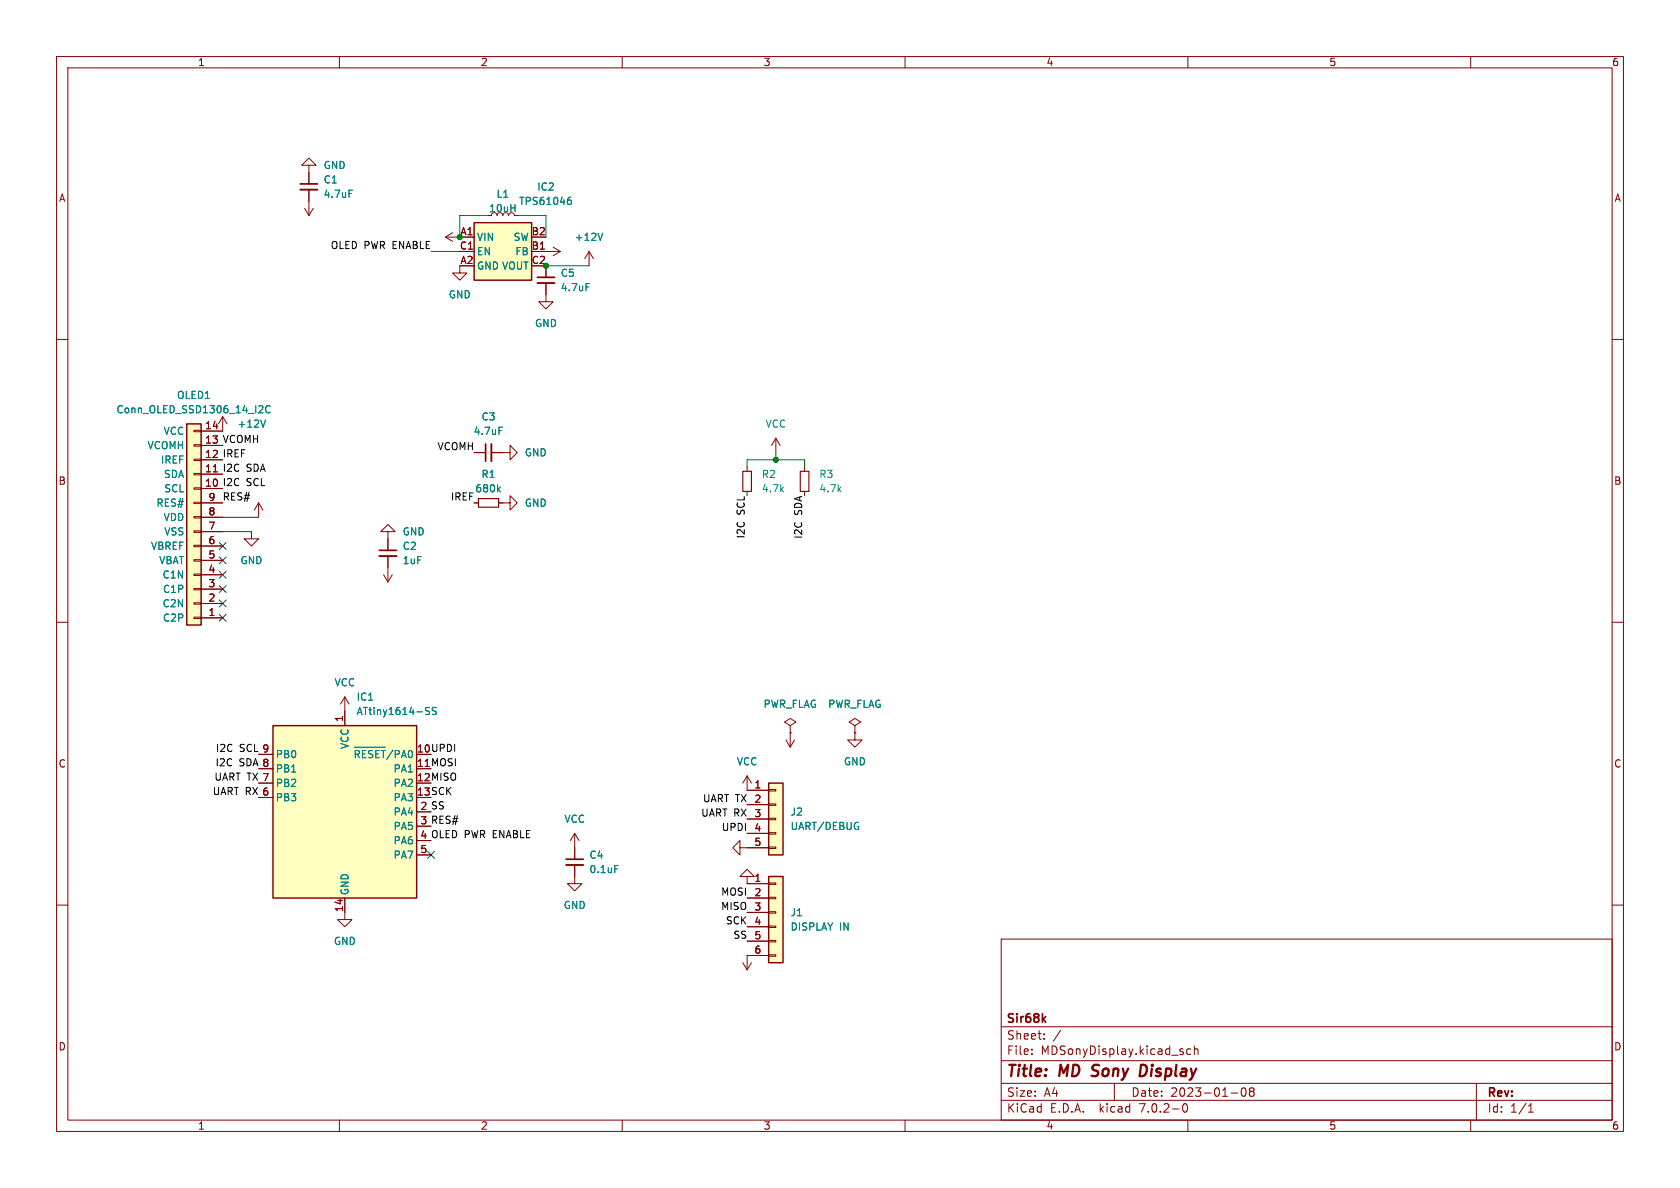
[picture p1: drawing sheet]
<svg xmlns="http://www.w3.org/2000/svg" width="297mm" height="210mm" viewBox="0 0 297 210" stroke-linecap="round" stroke-linejoin="round" font-family="sans-serif">
<g fill="none" stroke="#840000" stroke-width=".18">
<path d="M10 10h277v190h-277zM12 12h273v186h-273zM60 10v2M110 10v2M160 10v2M210 10v2M260 10v2M53.8 36.8l.8 1.3M54.6 29.2h1.3l-1.3-1.3-1.3 1.3h1.3v3.3M54.6 33.5v4.6M55.4 36.8l-.8 1.3M90.9 38.1h.5"/>
<path d="M10 60h2M78.7 41.9h5.1M78.7 41.9l1.3 .8M80 41.1l-1.3 .8M81.3 47v1.3h1.2l-1.2 1.2-1.3-1.2h1.3M81.3 44.5h2.5M94 44.5h5.1M96.5 50v3.3h1.3l-1.3 1.3-1.3-1.3h1.3M96.5 47v2M97.8 43.7l1.3 .8M99.1 44.5l-1.3 .7M104.1 44.5l-.7 1.2"/>
<path d="M104.1 44.5v2.5M104.1 44.5l.8 1.2M285 60h2M34.3 76.1h1.3v.2h-1.3zM34.3 78.6h1.3v.3h-1.3zM35.6 78.7h3.8M39.4 73.7l-.8 1.2M39.4 73.7v2.5h-3.8M39.4 73.7l.7 1.2M137.2 77.5l-.8 1.2M137.2 77.5v2.5M137.2 77.5l.7 1.2"/>
<path d="M34.3 81.2h1.3v.2h-1.3zM34.3 83.7h1.3v.2h-1.3zM34.3 86.2h1.3v.3h-1.3zM34.3 88.8h1.3v.2h-1.3zM34.3 91.3h1.3v.3h-1.3zM34.3 93.9h1.3v.2h-1.3zM34.3 96.4h1.3v.2h-1.3zM34.3 98.9h1.3v.3h-1.3zM35.6 88.9h3.8M35.6 86.4h3.8M35.6 83.8h3.8M35.6 81.3h3.8"/>
<path d="M35.6 99.1h3.8M35.6 96.5h3.8M35.6 94h3.8M35.6 91.4h3.8M44.4 94v1.3h1.3l-1.3 1.2-1.2-1.2h1.2M45.7 88.9l-.7 1.3M45.7 88.9v2.5M45.7 88.9l.8 1.3M68.6 94h1.2l-1.2-1.3-1.3 1.3h1.3v3.3M68.6 98.3v4.6M83.8 80h2.1M83.8 88.9h.8"/>
<path d="M86.9 80h3.3v-1.3l1.2 1.3-1.2 1.3v-1.3M88.1 88.9h2.1v-1.3l1.2 1.3-1.2 1.3v-1.3M132.1 82.6v.7M132.1 86.9v.7M142.2 82.6v.7M142.2 86.9v.7M10 110h2M34.3 101.5h1.3v.2h-1.3zM34.3 104h1.3v.3h-1.3zM34.3 106.6h1.3v.2h-1.3zM34.3 109.1h1.3v.2h-1.3zM35.6 109.2h3.8"/>
<path d="M35.6 106.7h3.8M35.6 104.1h3.8M35.6 101.6h3.8M67.8 101.6l.8 1.3M69.3 101.6l-.7 1.3M285 110h2M45.7 138.4h2.6M45.7 135.9h2.6M45.7 133.4h2.6M61 123.2v5.1M61 123.2l-.8 1.3M61 123.2l.7 1.3"/>
<path d="M132.1 137.2v2.5h3.8M132.1 137.2l-.8 1.2M132.1 137.2l.7 1.2M135.9 139.6h1.3v.2h-1.3zM138.9 130.8l.8 1.3M139.7 128.3l1-.7-1-.6-1 .6 1 .7v1.2M139.7 129.5h.1M139.7 129.5v2.6M140.5 130.8l-.8 1.3M151.1 129.5v1.3h1.3l-1.3 1.3-1.2-1.3h1.2M151.1 128.3l1-.7-1-.6-1 .6 1 .7v1.2M151.1 129.5h.1"/>
<path d="M10 160h2M45.7 141h2.6M61 158.8v3.8h1.2l-1.2 1.2-1.3-1.2h1.3M73.7 143.5h2.5M73.7 146.1h2.5M73.7 148.6h2.5M73.7 151.1h2.5M101.6 152.9v3.3h1.3l-1.3 1.3-1.3-1.3h1.3M101.6 147.3v4.6M101.6 147.3l-.8 1.3M101.6 147.3l.8 1.3M130.8 149.9v-1.3l-1.3 1.3 1.3 1.2v-1.2h5.1"/>
<path d="M132.1 154.9h1.2l-1.2-1.2-1.3 1.2h1.3v1.3h3.8M132.1 142.2h3.8M132.1 144.8h3.8M132.1 147.3h3.8M132.1 158.8h3.8M135.9 149.7h1.3v.3h-1.3zM135.9 147.2h1.3v.2h-1.3zM135.9 144.7h1.3v.2h-1.3zM135.9 142.1h1.3v.3h-1.3zM135.9 158.6h1.3v.3h-1.3zM135.9 156.1h1.3v.2h-1.3zM285 160h2"/>
<path d="M131.3 170.2l.8 1.3M132.1 161.3h3.8M132.1 163.8h3.8M132.1 166.4h3.8M132.8 170.2l-.7 1.3M135.9 168.8h1.3v.2h-1.3zM135.9 166.2h1.3v.3h-1.3zM135.9 163.7h1.3v.3h-1.3zM135.9 161.2h1.3v.2h-1.3zM135.9 168.9h-3.8v2.6M177 166h108v32h-108zM60 198v2"/>
<path d="M110 198v2M160 198v2M177 194.5h108M177 191.5h108M177 187.5h108M177 181.5h108M182.4 186.3v.1M182.4 185.5v.1M184.6 183.6v.1M184.6 182.8v.1M197 191.5v3M209.2 195.2l.2-.1a.81 .81 0 0 1 .6 .6 .81 .81 0 0 1-.3 .8l-.1 .1a.81 .81 0 0 1-.4-1.4z"/>
<path d="M210 198v2M210.5 185.5l-.4-.1-.3 .3v.4l.1 .2h.6M211.1 185.5l.3-.1 .3 .1 .1 .9M211.1 184.9v1.5M217.6 193.2h1.2M219.6 192.4l.2-.1a.81 .81 0 0 1 .6 .6 .81 .81 0 0 1-.3 .8l-.2 .1a.81 .81 0 0 1-.6-.6 .81 .81 0 0 1 .3-.8zM221.1 192.9l-.2-.2 .2-.4h.3l.3 .3-.3 .3M221.1 192.9l-.2 .3v.5l.2 .1h.3l.3-.3-.1-.4-.2-.2M221.1 192.9h.3M260 198v2M261 191.5v6.5M270.2 196.6h.9"/>
<path d="M270.2 195.5l.4-.4v1.5"/>
</g>
<path d="M201.7 188.2h.5M202.3 190.1l-.8 .1" fill="none" stroke="#840000" stroke-width=".4"/>
<g fill="#ffffc2" stroke="#ffffc2" stroke-width=".18">
<path d="M135.9 138.4h2.5v12.7h-2.5z"/>
<path d="M83.8 39.4h10.2v10.1h-10.2z"/>
<path d="M48.3 128.3h25.4v30.5h-25.4z"/>
<path d="M33 74.9h2.6v35.6h-2.6z"/>
<path d="M135.9 154.9h2.5v15.3h-2.5z"/>
</g>
<path d="M83.8 39.4h10.2v10.1h-10.2zM33 74.9h2.6v35.6h-2.6zM48.3 128.3h25.4v30.5h-25.4zM135.9 138.4h2.5v12.7h-2.5zM135.9 154.9h2.5v15.3h-2.5z" fill="none" stroke="#840000" stroke-width=".25"/>
<g fill="none" stroke="#008484" stroke-width=".18">
<path d="M61.7 33.6h.6M100.5 35.4h.3l.2 .2v.4l-.5 .1M100.9 34.9h-.4M103.6 50.1h.6M106.6 41.2l-.5 1.3M46.2 71.7l.3 .2-.1 .4-.7 .7h.8M46.9 74.2l-.4 1.3M47.7 71.8a.6 .6 0 0 0-.8 .5 .6 .6 0 0 0 .6 .7l.2-.1M88.2 75.5h.6M88.1 86.5l.3 .4M88.4 86.1l-.4 .5M62.6 132.1h5.5"/>
<path d="M63.5 132.9l-.2-.2h-.5v1.2M64.7 132.7h-.6v1.2M65.9 132.7h-.5l-.2 .2M67 132.7h-.6v1.2M67.4 132.7h.7M67.8 132.7v1.2M69.5 132.6l-1.1 1.6M70.6 132.9l-.2-.2h-.5v1.2M71 133.9l.4-1.2 .4 1.2M72.2 132.9l.3-.2 .3 .2M75.3 125.6l.5 .2 .1 .2-.1 .3h-.4M75.3 125.1h.6"/>
<path d="M77.1 125.1l-.4-.1-.2 .2v.3l.5 .3 .1 .3-.2 .2h-.5M108.7 153h.6M151.6 146.1h.2l-.1 .5"/>
</g>
<path d="M53.1 33.5h3M95 50h3M86.9 78.5v3M67.1 98.3h3M100.1 152.9h3" fill="none" stroke="#840000" stroke-width=".33"/>
<path d="M53.1 32.5h3M95 49h3M85.9 78.5v3M67.1 97.3h3M100.1 151.9h3" fill="none" stroke="#840000" stroke-width=".3"/>
<path d="M84.6 88.1h3.5v1.6h-3.5zM131.3 83.3h1.5v3.6h-1.5zM141.5 83.3h1.5v3.6h-1.5z" fill="none" stroke="#840000" stroke-width=".2"/>
<path d="M86.4 38.1h-5.1v3.8M91.4 38.1h5.1v3.8M76.2 44.5h5.1M96.5 47h7.6M39.4 91.4h6.3M39.4 94h5M132.1 82.6v-1.3h10.1v1.3M137.2 80v1.3" fill="none" stroke="#008400" stroke-width=".18"/>
<g fill="none" stroke="#000084" stroke-width=".18">
<path d="M38.8 95.9l1.2 1.2M38.8 98.5l1.2 1.2M40 95.9l-1.2 1.2M40 98.5l-1.2 1.2M38.8 106.1l1.2 1.2M38.8 101l1.2 1.2M38.8 108.6l1.2 1.2M38.8 103.5l1.2 1.2M40 106.1l-1.2 1.2M40 101l-1.2 1.2M40 108.6l-1.2 1.2M40 103.5l-1.2 1.2"/>
<path d="M75.6 150.5l1.2 1.2M76.8 150.5l-1.2 1.2"/>
</g>
<g fill="#008400" stroke="#008400" stroke-width=".18">
<circle cx="137.2" cy="81.3" r=".46"/>
<circle cx="81.3" cy="41.9" r=".46"/>
<circle cx="96.5" cy="47" r=".46"/>
</g>
<g font-size="2.8" fill="#840000">
<text x="178" y="190.8">Title:</text>
<text x="187.4" y="190.8">MD Sony</text>
<text x="202.8" y="190.8">Display</text>
</g>
<g font-size="2.1" fill="#840000">
<text x="178" y="183.9">Sheet:</text>
<text x="178" y="181.1">Sir68k</text>
<text x="186.2" y="183.9">/</text>
<text x="178" y="186.6">File:</text>
<text x="184" y="186.6">MDSonyDisplay.kicad_sch</text>
<text x="178" y="196.8">KiCad</text>
<text x="178" y="194">Size:</text>
<text x="184.6" y="194">A4</text>
<text x="185.7" y="196.8">E.D.A.</text>
<text x="194.4" y="196.8">kicad</text>
<text x="200" y="194">Date:</text>
<text x="201.5" y="196.8">7.0.2-0</text>
<text x="206.9" y="194">2023-01-08</text>
<text x="263" y="194.2">Rev:</text>
<text x="263" y="196.8">Id:</text>
<text x="267" y="196.8">1/1</text>
</g>
<g font-size="1.8" fill="#840000">
<text x="35" y="11.8">1</text>
<text x="85" y="11.8">2</text>
<text x="135" y="11.8">3</text>
<text x="185" y="11.8">4</text>
<text x="235" y="11.8">5</text>
<text x="285" y="11.8">6</text>
<text x="10.4" y="35.8">A</text>
<text x="285.4" y="35.8">A</text>
<text x="81.3" y="41.7">A1</text>
<text x="86.4" y="37.7">10uH</text>
<text x="93.9" y="41.7">B2</text>
<text x="81.2" y="44.2">C1</text>
<text x="81.3" y="46.7">A2</text>
<text x="93.9" y="44.2">B1</text>
<text x="93.9" y="46.7">C2</text>
<text x="36.2" y="75.9">14</text>
<text x="36.2" y="83.6">11 I2C</text>
<text x="36.2" y="83.6">11</text>
<text x="36.2" y="81">12</text>
<text x="36.2" y="78.5">13</text>
<text x="10.3" y="85.8">B</text>
<text x="36.2" y="86.1">10</text>
<text x="36.8" y="88.6">9</text>
<text x="285.3" y="85.8">B</text>
<text x="36.8" y="93.7">7</text>
<text x="36.8" y="91.2">8</text>
<text x="36.8" y="101.3">4</text>
<text x="36.8" y="98.8">5</text>
<text x="36.8" y="96.3">6</text>
<text x="36.8" y="106.4">2</text>
<text x="36.8" y="103.9">3</text>
<text x="36.8" y="109">1</text>
<text x="60.7" y="127.7" transform="rotate(-90 60.7 127.7)">1</text>
<text x="10.3" y="135.8">C</text>
<text x="46.3" y="135.6">8</text>
<text x="46.3" y="133.1">9</text>
<text x="73.7" y="133.1">10 UPDI</text>
<text x="73.7" y="135.6">11 MOSI</text>
<text x="73.7" y="133.1">10</text>
<text x="73.7" y="135.6">11</text>
<text x="285.3" y="135.8">C</text>
<text x="46.3" y="140.7">6</text>
<text x="46.3" y="138.2">7</text>
<text x="73.7" y="138.2">12 MISO</text>
<text x="73.7" y="140.7">13 SCK</text>
<text x="73.7" y="138.2">12</text>
<text x="73.7" y="140.7">13</text>
<text x="74.3" y="143.3">2</text>
<text x="133.3" y="139.4">1</text>
<text x="133.3" y="142">2</text>
<text x="74.3" y="145.8">3</text>
<text x="74.3" y="148.3">4</text>
<text x="133.3" y="144.5">3</text>
<text x="133.3" y="147.1">4</text>
<text x="133.3" y="149.6">5</text>
<text x="74.3" y="150.9">5</text>
<text x="133.3" y="156">1</text>
<text x="60.7" y="161.3" transform="rotate(-90 60.7 161.3)">14</text>
<text x="133.3" y="158.5">2</text>
<text x="133.3" y="161">3</text>
<text x="133.3" y="163.6">4</text>
<text x="133.3" y="166.1">5</text>
<text x="133.3" y="168.7">6</text>
<text x="10.3" y="185.8">D</text>
<text x="285.3" y="185.8">D</text>
<text x="35" y="199.8">1</text>
<text x="85" y="199.8">2</text>
<text x="135" y="199.8">3</text>
<text x="185" y="199.8">4</text>
<text x="235" y="199.8">5</text>
<text x="285" y="199.8">6</text>
</g>
<g font-size="1.8" fill="#008484">
<text x="57.2" y="32.6">C1</text>
<text x="57.2" y="35.1">4.7uF</text>
<text x="57.2" y="30">GND</text>
<text x="87.7" y="35.1">L1</text>
<text x="94.9" y="33.8">IC2</text>
<text x="91.7" y="36.4">TPS61046</text>
<text x="84.3" y="42.7">VIN</text>
<text x="84.3" y="47.8">GND VOUT</text>
<text x="84.3" y="45.3">EN</text>
<text x="90.7" y="42.7">SW</text>
<text x="91" y="45.3">FB</text>
<text x="101.5" y="42.7">+12V</text>
<text x="79.3" y="52.9">GND</text>
<text x="99.1" y="49.1">C5</text>
<text x="99.1" y="51.6">4.7uF</text>
<text x="94.5" y="58">GND</text>
<text x="31.2" y="70.7">OLED1</text>
<text x="20.5" y="73.2">Conn_OLED_SSD1306_14_I2C</text>
<text x="28.8" y="77">VCC</text>
<text x="41.9" y="75.8">+12V</text>
<text x="83.7" y="77">4.7uF</text>
<text x="85.1" y="74.5">C3</text>
<text x="135.3" y="75.8">VCC</text>
<text x="26" y="79.6">VCOMH</text>
<text x="28.3" y="82.1">IREF</text>
<text x="92.7" y="80.8">GND</text>
<text x="27.5" y="89.7">RES#</text>
<text x="28.9" y="84.6">SDA</text>
<text x="28.9" y="87.2">SCL</text>
<text x="84" y="87.2">680k</text>
<text x="85.1" y="84.6">R1</text>
<text x="92.7" y="89.7">GND</text>
<text x="134.6" y="84.6">R2</text>
<text x="134.6" y="87.2">4.7k</text>
<text x="144.8" y="84.6">R3</text>
<text x="144.8" y="87.2">4.7k</text>
<text x="28.8" y="92.3">VDD</text>
<text x="28.9" y="94.8">VSS</text>
<text x="71.1" y="94.8">GND</text>
<text x="26.6" y="97.3">VBREF</text>
<text x="28" y="99.9">VBAT</text>
<text x="42.5" y="99.9">GND</text>
<text x="71.1" y="97.4">C2</text>
<text x="71.1" y="99.9">1uF</text>
<text x="28.6" y="107.5">C2N</text>
<text x="28.6" y="102.4">C1N</text>
<text x="28.7" y="105">C1P</text>
<text x="28.7" y="110">C2P</text>
<text x="59.1" y="121.5">VCC</text>
<text x="63" y="124">IC1</text>
<text x="134.9" y="125.3">PWR_FLAG</text>
<text x="146.3" y="125.3">PWR_FLAG</text>
<text x="63" y="126.6">ATtiny1614-SS</text>
<text x="48.8" y="136.7">PB1</text>
<text x="48.8" y="134.2">PB0</text>
<text x="61.8" y="132.5" transform="rotate(-90 61.8 132.5)">VCC</text>
<text x="62.4" y="134.8">~{RESET}/PA0</text>
<text x="69.5" y="136.7">PA1</text>
<text x="130.2" y="135.4">VCC</text>
<text x="149.1" y="135.4">GND</text>
<text x="48.8" y="141.8">PB3</text>
<text x="48.8" y="139.3">PB2</text>
<text x="69.5" y="139.3">PA2</text>
<text x="69.5" y="141.8">PA3</text>
<text x="69.5" y="144.3">PA4</text>
<text x="69.5" y="146.9">PA5</text>
<text x="69.5" y="149.4">PA6</text>
<text x="99.7" y="145.6">VCC</text>
<text x="139.7" y="144.3">J2</text>
<text x="139.7" y="146.9">UART/DEBUG</text>
<text x="69.5" y="152">PA7</text>
<text x="104.1" y="152">C4</text>
<text x="104.1" y="154.5">0.1uF</text>
<text x="61.8" y="158.2" transform="rotate(-90 61.8 158.2)">GND</text>
<text x="99.6" y="160.8">GND</text>
<text x="59" y="167.2">GND</text>
<text x="139.7" y="162.1">J1</text>
<text x="139.7" y="164.7">DISPLAY IN</text>
</g>
<g font-size="1.8">
<text x="58.4" y="44.1">OLED PWR ENABLE</text>
<text x="36.2" y="81">12 IREF</text>
<text x="36.2" y="78.5">13 VCOMH</text>
<text x="43.5" y="83.5">SDA</text>
<text x="77.2" y="79.7">VCOMH</text>
<text x="36.2" y="86.1">10 I2C</text>
<text x="39.4" y="88.6">RES#</text>
<text x="43.5" y="86">SCL</text>
<text x="79.6" y="88.6">IREF</text>
<text x="131.7" y="95.3" transform="rotate(-90 131.7 95.3)">I2C</text>
<text x="131.7" y="91.1" transform="rotate(-90 131.7 91.1)">SCL</text>
<text x="141.9" y="95.4" transform="rotate(-90 141.9 95.4)">I2C</text>
<text x="141.9" y="91.2" transform="rotate(-90 141.9 91.2)">SDA</text>
<text x="38" y="135.5">I2C</text>
<text x="38" y="133">I2C</text>
<text x="42.2" y="135.5">SDA 8</text>
<text x="42.2" y="133">SCL 9</text>
<text x="37.5" y="140.6">UART RX 6</text>
<text x="37.8" y="138.1">UART TX 7</text>
<text x="74.3" y="143.3">2 SS</text>
<text x="124.2" y="141.9">UART TX 2</text>
<text x="74.3" y="145.8">3 RES#</text>
<text x="74.3" y="148.3">4 OLED PWR ENABLE</text>
<text x="123.8" y="144.4">UART RX</text>
<text x="127.5" y="147">UPDI</text>
<text x="127.4" y="158.4">MOSI</text>
<text x="127.4" y="160.9">MISO</text>
<text x="128.2" y="163.5">SCK</text>
<text x="129.5" y="166">SS</text>
</g>
</svg>
